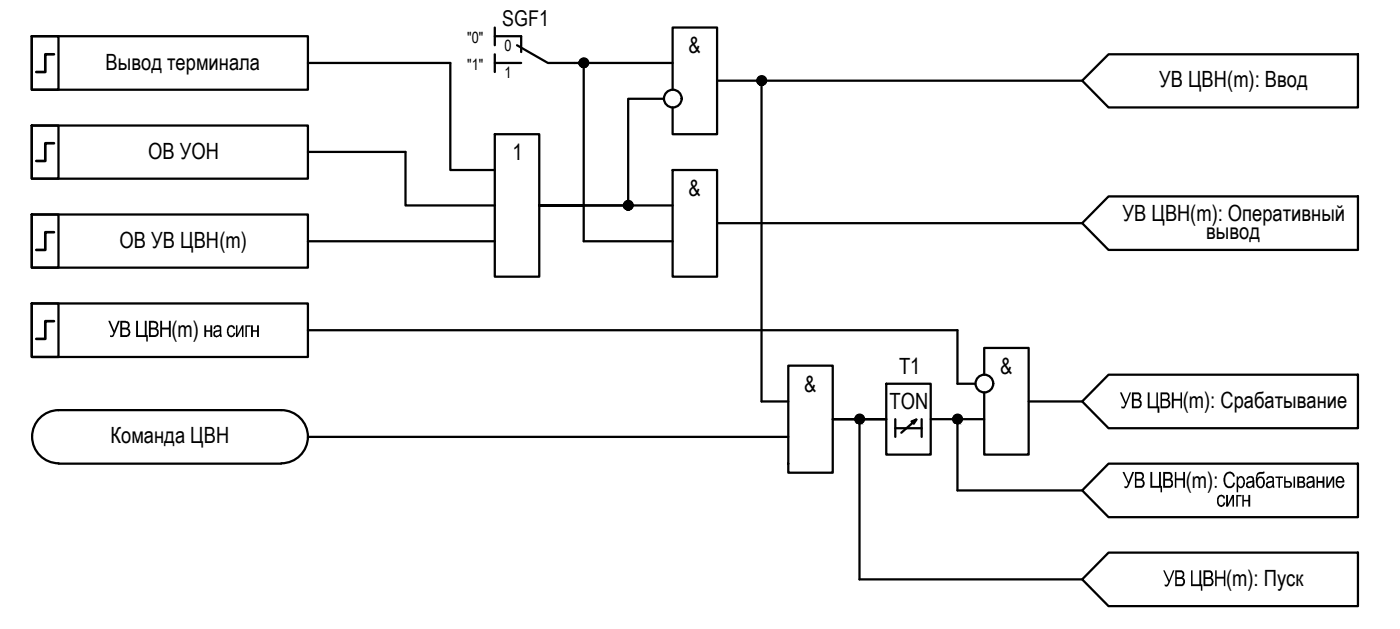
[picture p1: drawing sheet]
<svg xmlns="http://www.w3.org/2000/svg" width="157mm" height="71mm" viewBox="0 0 157 71" stroke-linecap="round" stroke-linejoin="round" font-family="sans-serif">
<g fill="none" stroke="#000" stroke-width=".25">
<path d="M3.6 4.1h3v6h-3zM3.6 4.1h31v6h-31zM3.6 14.1h3v6h-3zM3.6 14.1h31v6h-31zM34.6 7.1h16v12h5M34.6 17.1h11v6h10M55.6 15.1h5v16h-5zM55.6 4.1h3v1.7M55.6 7.1h3M55.6 3.1v2M55.6 6.1v2M58.1 5.1l3.5 2h14"/>
<path d="M65.6 7.1v20h10M74.6 11.1h-4v12h-10h15M75.6 10.1v-7h5v12h-5v-3M75.6 19.1h5v12h-5zM80.6 9.1h41M85.6 9.1v36h3M124.6 6.1h28v6h-28l-3-3zM3.6 24.1h3v6h-3zM3.6 24.1h31v6h-31zM3.6 34.1h3v6h-3zM3.6 34.1h31v6h-31zM34.6 27.1h21"/>
<path d="M34.6 37.1h73v6h2M65.6 23.1h-5h5M80.6 25.1h41M124.6 22.1h28v6h-28l-3-3zM6.6 46.1h25M6.6 52.1h25M6.6 46.1a2.98 2.98 0 0 0-3 2.9 2.98 2.98 0 0 0 3 3M31.6 46.1a2.98 2.98 0 0 1 3 2.9 2.98 2.98 0 0 1-3 3M88.6 41.1h5v12h-5zM96.6 47.1v18h25M99.6 47.1h-6h6M104.6 47.1h6"/>
<path d="M107.6 47.1v8h14M110.6 42.1v-3h5v12h-5v-7M115.6 45.1h6M124.6 42.1h28v6h-28l-3-3zM124.6 52.1h28v6h-28l-3-3zM124.6 62.1h28v6h-28l-3-3z"/>
<circle cx="65.6" cy="7.1" r=".49"/>
<circle cx="75.6" cy="11.1" r=".99"/>
<circle cx="85.6" cy="9" r=".49"/>
<circle cx="70.6" cy="23.1" r=".49"/>
<circle cx="96.6" cy="47.1" r=".49"/>
<circle cx="107.6" cy="47.1" r=".49"/>
<circle cx="110.6" cy="43.1" r=".99"/>
</g>
<g fill="#000" stroke="#000" stroke-width=".11">
<path d="M65.3 6.7h.6zM65.5 7.6h.2zM65.5 6.6h.1zM85.5 9.6h.2zM85.5 8.6h.2zM70.5 23.6h.2zM70.5 22.6h.1zM96.4 47.5h.3zM96.5 46.6h.1zM107.5 47.5h.2zM107.5 46.6h.1z"/>
<path d="M65.5 7.6h.1zM65.5 7.6h.1z"/>
<path d="M65.5 6.6h.2zM65.5 6.6h.2z"/>
<path d="M65.5 6.6h.3zM65.4 6.6h.4z"/>
<path d="M65.4 6.6h.4zM65.4 6.6h.4z"/>
<path d="M65.4 7.5h.4zM65.4 7.5l.3 .1z"/>
<path d="M65.4 6.6h.4zM65.4 6.6h.4z"/>
<path d="M65.4 7.5h.4zM65.4 7.5h.4z"/>
<path d="M65.3 6.6l.6 .1zM65.3 6.6l.6 .1zM65.2 6.7h.7z"/>
<path d="M65.3 7.5h.5zM65.3 7.5h.5z"/>
<path d="M65.2 6.7h.7zM65.2 6.7h.7z"/>
<path d="M65.2 7.5h.7zM65.2 7.5h.7z"/>
<path d="M65.3 7.5h.6zM65.3 7.5h.5z"/>
<path d="M65.2 6.7l.8 .1zM65.2 6.7l.8 .1z"/>
<path d="M65.2 7.4h.7zM65.2 7.4l.7 .1z"/>
<path d="M65.2 6.8h.8zM65.2 6.8h.8z"/>
<path d="M65.2 7.4h.8zM65.2 7.4h.7z"/>
<path d="M65.2 6.8l.8 .1zM65.2 6.8l.8 .1z"/>
<path d="M65.1 6.9h1zM65.1 6.9h1z"/>
<path d="M65.1 7.3l.9 .1zM65.1 7.3l.9 .1z"/>
<path d="M65.2 7.4h.8zM65.2 7.4h.8z"/>
<path d="M65.1 6.9h1zM65.1 6.9h1z"/>
<path d="M65.1 6.9l1 .1zM65.1 6.9l1 .1z"/>
<path d="M65.1 7h1zM65.1 7h1z"/>
<path d="M65.1 7.2h1zM65.1 7.2h1h-1z"/>
<path d="M65.1 7.2l1 .1zM65.1 7.2l1 .1z"/>
<path d="M65.1 7.3h1zM65.1 7.3h.9z"/>
<path d="M65.1 7l1 .1zM65.1 7l1 .1z"/>
<path d="M65.1 7.1h1zM65.1 7.1h1z"/>
<path d="M65.1 7.1h1zM65.1 7.1l1 .1z"/>
<path d="M85.5 9.6h.2zM85.5 9.6h.2z"/>
<path d="M85.5 8.6h.2zM85.5 8.6h.2z"/>
<path d="M85.5 8.6h.2zM85.4 8.6h.3z"/>
<path d="M85.4 8.6h.4zM85.4 8.6h.4z"/>
<path d="M85.4 9.6h.3zM85.4 9.6h.3z"/>
<path d="M85.4 8.6h.4zM85.3 8.6h.5z"/>
<path d="M85.4 9.5h.4zM85.4 9.5l.3 .1z"/>
<path d="M85.3 8.6l.6 .1zM85.3 8.6l.6 .1z"/>
<path d="M85.3 9.5h.5zM85.3 9.5h.5z"/>
<path d="M85.3 8.7h.6zM85.2 8.7h.7z"/>
<path d="M85.3 9.5h.6zM85.3 9.5h.5z"/>
<path d="M85.2 8.7h.7zM85.2 8.7h.7z"/>
<path d="M85.2 9.4h.7zM85.2 9.4h.7z"/>
<path d="M85.2 9.4h.7zM85.2 9.4l.7 .1z"/>
<path d="M85.2 8.7l.7 .1zM85.2 8.7l.7 .1z"/>
<path d="M85.2 8.8h.8zM85.2 8.8h.8z"/>
<path d="M85.2 9.4h.7zM85.2 9.4h.7z"/>
<path d="M85.1 8.8h.9zM85.1 8.8h.9z"/>
<path d="M85.1 9.4h.9zM85.1 9.4h.8z"/>
<path d="M85.1 8.8l.9 .1zM85.1 8.8l.9 .1z"/>
<path d="M85.1 8.9h1zM85.1 8.9h1z"/>
<path d="M85.1 9.3h.9zM85.1 9.3h.9z"/>
<path d="M85.1 9.3h.9zM85.1 9.3l.9 .1z"/>
<path d="M85.1 8.9l1 .1zM85.1 8.9l1 .1z"/>
<path d="M85.1 9h1zM85.1 9h1z"/>
<path d="M85.1 9l1 .1zM85.1 9l1 .1z"/>
<path d="M85.1 9.1h1zM85.1 9.1h1h-1z"/>
<path d="M85.1 9.1l1 .1zM85.1 9.1l1 .1z"/>
<path d="M85.1 9.2h1zM85.1 9.2h1z"/>
<path d="M85.1 9.2h1zM85.1 9.2l.9 .1z"/>
<path d="M70.5 23.6h.1zM70.5 23.6h.1z"/>
<path d="M70.5 22.6h.2zM70.5 22.6h.2z"/>
<path d="M70.5 22.6h.2zM70.4 22.6h.3z"/>
<path d="M70.4 22.6h.4zM70.4 22.6h.4z"/>
<path d="M70.4 23.5h.3zM70.4 23.5l.3 .1z"/>
<path d="M70.4 22.6l.4 .1zM70.3 22.7h.5z"/>
<path d="M70.4 23.5h.4zM70.4 23.5h.3z"/>
<path d="M70.3 22.7h.6zM70.3 22.7h.6z"/>
<path d="M70.3 23.5h.5zM70.3 23.5h.5z"/>
<path d="M70.3 22.7h.6zM70.3 22.7h.6z"/>
<path d="M70.3 23.5h.6zM70.3 23.5h.5z"/>
<path d="M70.2 22.7h.7zM70.2 22.7h.7z"/>
<path d="M70.2 22.7l.8 .1zM70.2 22.7l.8 .1z"/>
<path d="M70.2 23.4l.7 .1zM70.2 23.4l.7 .1z"/>
<path d="M70.2 23.5h.7zM70.2 23.5h.7z"/>
<path d="M70.2 22.8h.8zM70.2 22.8h.8z"/>
<path d="M70.2 23.4h.8zM70.2 23.4h.7z"/>
<path d="M70.2 22.8l.8 .1zM70.2 22.8l.8 .1z"/>
<path d="M70.1 22.9h.9zM70.1 22.9h.9z"/>
<path d="M70.1 23.3l.9 .1zM70.1 23.3l.9 .1z"/>
<path d="M70.2 23.4h.8zM70.2 23.4h.8z"/>
<path d="M70.1 22.9h.9zM70.1 22.9h.9z"/>
<path d="M70.1 22.9l1 .1zM70.1 22.9l1 .1z"/>
<path d="M70.1 23.2l.9 .1v-.1zM70.1 23.2l.9 .1h-.9z"/>
<path d="M70.1 23.3h.9zM70.1 23.3h.9z"/>
<path d="M70.1 23h1zM70.1 23h1z"/>
<path d="M70.1 23l1 .1zM70.1 23l1 .1z"/>
<path d="M70.1 23.1h1zM70.1 23.1h1z"/>
<path d="M70.1 23.1l1 .1zM70.1 23.1l1 .1z"/>
<path d="M70.1 23.2h1zM70.1 23.2h.9z"/>
<path d="M96.5 46.6h.2zM96.5 46.6h.2z"/>
<path d="M96.5 47.6h.1zM96.4 47.5l.2 .1z"/>
<path d="M96.4 46.6h.3zM96.4 46.6h.3z"/>
<path d="M96.4 46.6h.4zM96.4 46.6h.4z"/>
<path d="M96.4 47.5h.3zM96.4 47.5h.3z"/>
<path d="M96.4 46.6l.4 .1zM96.4 46.6l.4 .1z"/>
<path d="M96.4 47.5h.4zM96.4 47.5h.3z"/>
<path d="M96.3 46.7h.6zM96.3 46.7h.6z"/>
<path d="M96.3 47.5h.5zM96.3 47.5h.5z"/>
<path d="M96.3 46.7h.6zM96.3 46.7h.6z"/>
<path d="M96.3 47.5h.6zM96.3 47.5h.5z"/>
<path d="M96.2 46.7h.8zM96.2 46.7h.8z"/>
<path d="M96.2 47.5h.7zM96.2 47.5h.7z"/>
<path d="M96.2 46.7l.8 .1zM96.2 46.7l.8 .1z"/>
<path d="M96.2 46.8h.8zM96.2 46.8h.8z"/>
<path d="M96.2 47.4h.8zM96.2 47.4h.8z"/>
<path d="M96.2 47.4h.8zM96.2 47.4l.7 .1z"/>
<path d="M96.1 46.8l.9 .1zM96.1 46.8l.9 .1z"/>
<path d="M96.1 46.9h.9zM96.1 46.9h.9z"/>
<path d="M96.1 47.3h.9zM96.1 47.3h.9z"/>
<path d="M96.1 47.3h.9zM96.1 47.3l.9 .1z"/>
<path d="M96.1 46.9h.9zM96.1 46.9h.9z"/>
<path d="M96.1 46.9l1 .1zM96.1 46.9l1 .1z"/>
<path d="M96.1 47.2h.9zM96.1 47.2h.9z"/>
<path d="M96.1 47.2h.9zM96.1 47.2l.9 .1z"/>
<path d="M96.1 47h1zM96.1 47h1z"/>
<path d="M96.1 47l1 .1zM96.1 47l1 .1z"/>
<path d="M96.1 47.1h1zM96.1 47.1h1z"/>
<path d="M96.1 47.1l1 .1zM96.1 47.1l1 .1z"/>
<path d="M96.1 47.2h1zM96.1 47.2h.9z"/>
<path d="M107.5 47.5l.1 .1zM107.5 47.6h.1z"/>
<path d="M107.5 46.6h.2zM107.5 46.6h.2z"/>
<path d="M107.5 46.6h.2zM107.4 46.6h.3z"/>
<path d="M107.4 46.6h.4zM107.4 46.6h.4z"/>
<path d="M107.4 47.5h.3zM107.4 47.5h.3z"/>
<path d="M107.4 46.6l.4 .1zM107.4 46.6l.4 .1z"/>
<path d="M107.4 47.5h.4zM107.4 47.5h.3z"/>
<path d="M107.3 46.7h.6zM107.3 46.7h.6z"/>
<path d="M107.3 47.5h.5zM107.3 47.5h.5z"/>
<path d="M107.3 46.7h.6zM107.3 46.7h.6z"/>
<path d="M107.3 47.5h.6zM107.3 47.5h.5z"/>
<path d="M107.2 46.7h.7zM107.2 46.7h.7z"/>
<path d="M107.2 46.7l.8 .1zM107.2 46.7l.8 .1z"/>
<path d="M107.2 47.4l.7 .1zM107.2 47.4l.7 .1z"/>
<path d="M107.2 47.5h.7zM107.2 47.5h.7z"/>
<path d="M107.2 46.8h.8zM107.2 46.8h.8z"/>
<path d="M107.2 47.4h.8zM107.2 47.4h.7z"/>
<path d="M107.2 46.8l.8 .1zM107.2 46.8l.8 .1z"/>
<path d="M107.1 46.9h.9zM107.1 46.9h.9z"/>
<path d="M107.1 47.3h.9zM107.1 47.3h.9z"/>
<path d="M107.2 47.3h.8zM107.2 47.3l.8 .1z"/>
<path d="M107.1 46.9h.9zM107.1 46.9h.9z"/>
<path d="M107.1 46.9l.9 .1zM107.1 46.9l.9 .1z"/>
<path d="M107.1 47h1zM107.1 47h1z"/>
<path d="M107.1 47.2h.9zM107.1 47.2h.9z"/>
<path d="M107.1 47.2h.9zM107.1 47.2h.9z"/>
<path d="M107.1 47.2h.9zM107.1 47.2l.9 .1z"/>
<path d="M107.1 47l1 .1zM107.1 47l1 .1z"/>
<path d="M107.1 47.1h1zM107.1 47.1h1z"/>
<path d="M107.1 47.1h1zM107.1 47.1l.9 .1z"/>
</g>
<path d="M6.1 6.1h-1v2h-1M6.1 16.1h-1v2h-1M6.1 26.1h-1v2h-1M6.1 36.1h-1v2h-1" fill="none" stroke="#000" stroke-width=".3"/>
<g fill="#000">
<path d="M12.2 36h.2l.4 1.1 .5-1.1h.2l-.6 1.5a.33 .33 0 0 1-.5 .3v-.2h.3l.1-.2zM15.3 36h.2v1.6h.8v-1.6h.2v1.6h.1v.8h-.2v-.6h-1.1zM18 36h.2v.8h.8v-.8h.2v1.8h-.2v-.8h-.8v.8h-.2zM23 36.5h.2v.6h.4v-.6h.2v1.3h-.2v-.5h-.4v.5h-.2zM25.6 36.7l.1-.1a.42 .42 0 0 1 .5-.1 .42 .42 0 0 1 .2 .4l-.2 .1a.27 .27 0 0 0-.3-.3 .27 .27 0 0 0-.2 .4v.1a.44 .44 0 0 0 .4 .5l.2-.3h.1a.45 .45 0 0 1-.4 .5 .45 .45 0 0 1-.5-.5v-.4zM26.5 36.5h.2v1.1l.5-1.1h.2v1.3h-.2v-.9l-.5 .9h-.2zM27.6 36.5h.6v.2h-.5v1.1h-.1zM28.2 36.5h.2v.6h.5v-.6h.2v1.3h-.2v-.5h-.5v.5h-.2zM125.8 44.1h.2l.5 1.1 .4-1.1h.2l-.6 1.4a.4 .4 0 0 1-.5 .3v-.2h.3l.1-.2zM126.1 53h.2l.5 1.1 .4-1.1h.2l-.5 1.4a.4 .4 0 0 1-.6 .4v-.2a.23 .23 0 0 0 .3 0 .23 .23 0 0 0 .1-.2zM129 44.1h.2v1.5h.7v-1.5h.2v1.5h.2v.8h-.2v-.6h-1.1zM129.3 53h.2v1.6h.7v-1.6h.2v1.6h.2v.7h-.2v-.5h-1.1z"/>
<path d="M131.7 44.1h.2v.7h.7v-.7h.2v1.7h-.2v-.8h-.7v.8h-.2zM132 53h.2v.7h.7v-.7h.2v1.8h-.2v-.9h-.7v.9h-.2zM136.9 55.7a.44 .44 0 0 1 .5-.1 .44 .44 0 0 1 .2 .4h-.1a.28 .28 0 0 0-.4-.2 .28 .28 0 0 0-.2 .3v.1a.33 .33 0 0 0 .1 .4 .33 .33 0 0 0 .4 0l.1-.2 .2 .1a.47 .47 0 0 1-.5 .4 .47 .47 0 0 1-.5-.5v-.4zM137.8 55.6h.2v1l.4-1h.3v1.3h-.2v-1l-.5 1h-.2zM137.7 53.2l.1-.1a.58 .58 0 0 1 .6-.1 .58 .58 0 0 1 .3 .5l-.1 .1a.46 .46 0 0 0-.6-.4 .46 .46 0 0 0-.3 .6v.4a.42 .42 0 0 0 .4 .4 .42 .42 0 0 0 .5-.4h.2l-.1 .2a.63 .63 0 0 1-.7 .4 .63 .63 0 0 1-.5-.7v-.4zM138.9 55.6h.6v.2h-.4v1.1h-.2zM139.6 55.6h.2v.5h.5v-.5h.2v1.3h-.2v-.6h-.5v.6h-.2zM143.3 53.5h.9v.2h-.4v1.1h-.2v-1.1h-.3zM147.9 53.5h.2v.5h.5v-.5h.2v1.3h-.2v-.6h-.5v.6h-.2zM149 53.5h.2v1l.5-1h.2v1.3h-.2v-1l-.5 1h-.2zM130.7 64.1h.2l.5 1.1 .4-1.1h.2l-.6 1.4a.34 .34 0 0 1-.5 .3v-.2l.2 .1 .2-.3zM133.8 64.1h.2v1.5h.8v-1.5h.2v1.5h.1v.7h-.2v-.5h-1.1z"/>
<path d="M136.5 64.1h.2v.7h.8v-.7h.2v1.7h-.2v-.8h-.8v.8h-.2z"/>
<path d="M16.7 36h.6a.5 .5 0 0 1 .4 .4 .5 .5 0 0 1-.1 .5 .5 .5 0 0 1 .2 .6 .5 .5 0 0 1-.5 .3h-.6zM16.9 36.2v.6h.3a.28 .28 0 0 0 .4-.3 .28 .28 0 0 0-.4-.3zM16.9 37v.6h.4a.32 .32 0 0 0 .4-.3 .32 .32 0 0 0-.4-.3z"/>
<path d="M24.1 36.7l.1-.1a.43 .43 0 0 1 .5 0 .43 .43 0 0 1 .2 .4v.8h-.2v-.1a.4 .4 0 0 1-.5 .1 .4 .4 0 0 1-.2-.5 .4 .4 0 0 1 .5-.2 .21 .21 0 0 0 .2-.3 .21 .21 0 0 0-.3-.1h-.2l-.1 .3-.1-.1zM24.2 37.3a.24 .24 0 0 0 0 .4 .24 .24 0 0 0 .4-.1l.1-.1v-.3z"/>
<path d="M130.4 44.1h.6a.42 .42 0 0 1 .4 .3 .42 .42 0 0 1-.2 .5 .51 .51 0 0 1 .3 .6 .51 .51 0 0 1-.6 .3h-.5zM130.6 44.3v.5h.3a.27 .27 0 0 0 .3-.3 .27 .27 0 0 0-.3-.2zM130.6 45v.6h.3a.32 .32 0 0 0 .4-.3 .32 .32 0 0 0-.4-.3z"/>
<path d="M130.7 53h.5a.47 .47 0 0 1 .5 .3 .47 .47 0 0 1-.2 .5 .5 .5 0 0 1 .3 .6 .5 .5 0 0 1-.6 .4h-.5zM130.9 53.2v.6h.3a.28 .28 0 0 0 .3-.3 .28 .28 0 0 0-.3-.3zM130.9 54v.6h.3a.31 .31 0 0 0 .4-.3 .31 .31 0 0 0-.4-.3z"/>
<path d="M136.5 53.5h.2v.3h-.2zM136.5 54.6h.2v.2h-.2z"/>
<path d="M138.9 53.5h.2v.2a.42 .42 0 0 1 .5-.2 .42 .42 0 0 1 .3 .5l-.1 .5a.38 .38 0 0 1-.3 .3 .38 .38 0 0 1-.4-.1v.6h-.2zM139.2 53.7l-.1 .4a.38 .38 0 0 0 .1 .4 .38 .38 0 0 0 .3 .1l.2-.3a.42 .42 0 0 0-.4-.7z"/>
<path d="M140.1 53.6a.45 .45 0 0 1 .6-.1 .45 .45 0 0 1 .2 .5l.1 .8h-.2l-.1-.1a.39 .39 0 0 1-.7-.1 .39 .39 0 0 1 .4-.5l.1-.1a.21 .21 0 0 0 .2-.3 .21 .21 0 0 0-.4 0l-.1 .2-.2-.1zM140.3 54.3a.24 .24 0 0 0 .1 .3 .24 .24 0 0 0 .3-.2v-.3z"/>
<path d="M141.2 53.2h.1a.59 .59 0 0 1 .6-.2h.2a.3 .3 0 0 1-.2 .2 .3 .3 0 0 1-.3 0 .4 .4 0 0 0-.3 .6 .44 .44 0 0 1 .5-.3 .44 .44 0 0 1 .3 .5v.3a.49 .49 0 0 1-.5 .5 .49 .49 0 0 1-.5-.6v-.6zM141.4 53.7l-.1 .3a.4 .4 0 0 0 0 .5 .4 .4 0 0 0 .4 .1 .67 .67 0 0 0 0-.9z"/>
<path d="M142.3 53.6a.45 .45 0 0 1 .6-.1 .45 .45 0 0 1 .2 .5v.6l.1 .2h-.2v-.1a.42 .42 0 0 1-.8-.1 .42 .42 0 0 1 .5-.6 .21 .21 0 0 0 .3-.3 .21 .21 0 0 0-.4 0l-.2 .2-.1-.1zM142.5 54.3a.25 .25 0 0 0 .1 .4 .25 .25 0 0 0 .3-.3l.1-.3z"/>
<path d="M144.3 53.5h.2v.5h.2a.38 .38 0 0 1 .5 .4 .38 .38 0 0 1-.5 .4h-.4zM144.5 54.2v.4h.2a.22 .22 0 0 0 .3-.2 .22 .22 0 0 0-.3-.2zM145.3 53.5h.2v1.3h-.2z"/>
<path d="M145.8 53.5h.4a.36 .36 0 0 1 .4 .2 .36 .36 0 0 1-.1 .4 .34 .34 0 0 1 .2 .5 .34 .34 0 0 1-.4 .2h-.5zM146 53.7v.4h.1a.2 .2 0 0 0 .3-.2 .2 .2 0 0 0-.1-.2zM146 54.2v.4h.2a.21 .21 0 0 0 .3-.2 .21 .21 0 0 0-.3-.2z"/>
<path d="M146.9 53.6a.44 .44 0 0 1 .6-.1 .44 .44 0 0 1 .2 .5l.1 .8h-.3v-.1a.39 .39 0 0 1-.7-.1 .39 .39 0 0 1 .4-.5v-.1a.21 .21 0 0 0 .3-.3 .21 .21 0 0 0-.4 0l-.1 .2-.2-.1zM147 54.3a.24 .24 0 0 0 .1 .4 .25 .25 0 0 0 .4-.3v-.3z"/>
<path d="M150.2 53.7a.47 .47 0 0 1 .6-.2 .47 .47 0 0 1 .3 .6v.1h-.8a.32 .32 0 0 0 .1 .4 .32 .32 0 0 0 .4-.2h.3a.5 .5 0 0 1-.6 .4 .5 .5 0 0 1-.4-.6zM150.4 53.7l-.1 .3h.5a.29 .29 0 0 0-.1-.3 .29 .29 0 0 0-.3 0z"/>
<path d="M135.2 64.1h.6a.47 .47 0 0 1 .4 .3 .47 .47 0 0 1-.1 .5 .51 .51 0 0 1 .2 .6 .51 .51 0 0 1-.5 .3h-.6zM135.4 64.3v.5h.3a.28 .28 0 0 0 .4-.3 .28 .28 0 0 0-.4-.2zM135.4 65v.6h.4a.3 .3 0 0 0 .4-.3 .3 .3 0 0 0-.4-.3z"/>
</g>
<!-- layer: 0 -->
<path d="M34.6 49.1h54M99.6 43.1h5v8h-5zM100.6 47.1v2M100.6 48.1h3M102.4 47.3l.6-.2-1.7 1.5M103 47.1l-.3 .5M103.6 47.1v2" fill="none" stroke="#000" stroke-width=".25"/>
<g font-size="2.5">
<text x="77.4" y="6">&amp;</text>
<text x="11.9" y="7.8">Вывод терминала</text>
<text x="130.2" y="9.7">УВ ЦВН(m): Ввод</text>
<text x="16.6" y="17.9">ОВ УОН</text>
<text x="57.6" y="18">1</text>
<text x="77.4" y="22">&amp;</text>
<text x="13.4" y="27.9">ОВ УВ ЦВН(m)</text>
<text x="126.1" y="24.8">УВ ЦВН(m): Оперативный</text>
<text x="135.5" y="26.9">вывод</text>
<text x="12.2" y="37.8">ЦВН</text>
<text x="19.3" y="37.8">(m)</text>
<text x="101" y="42">T1</text>
<text x="112.4" y="42">&amp;</text>
<text x="90.3" y="44">&amp;</text>
<text x="100" y="46">TON</text>
<text x="125.9" y="45.8">ЦВН</text>
<text x="132.9" y="45.8">(m): Срабатывание</text>
<text x="12.4" y="49.7">Команда ЦВН</text>
<text x="126.2" y="54.8">ЦВН</text>
<text x="133.2" y="54.8">(m)</text>
<text x="130.7" y="65.8">ЦВН</text>
<text x="137.8" y="65.8">(m): Пуск</text>
</g>
<text font-size="2.4" x="56.4" y="3">SGF1</text>
<g font-size="1.7">
<text x="52.5" y="4.8">&quot;0&quot;</text>
<text x="56.7" y="5.7">0</text>
<text x="52.5" y="7.8">&quot;1&quot;</text>
<text x="56.7" y="8.7">1</text>
</g>
</svg>
